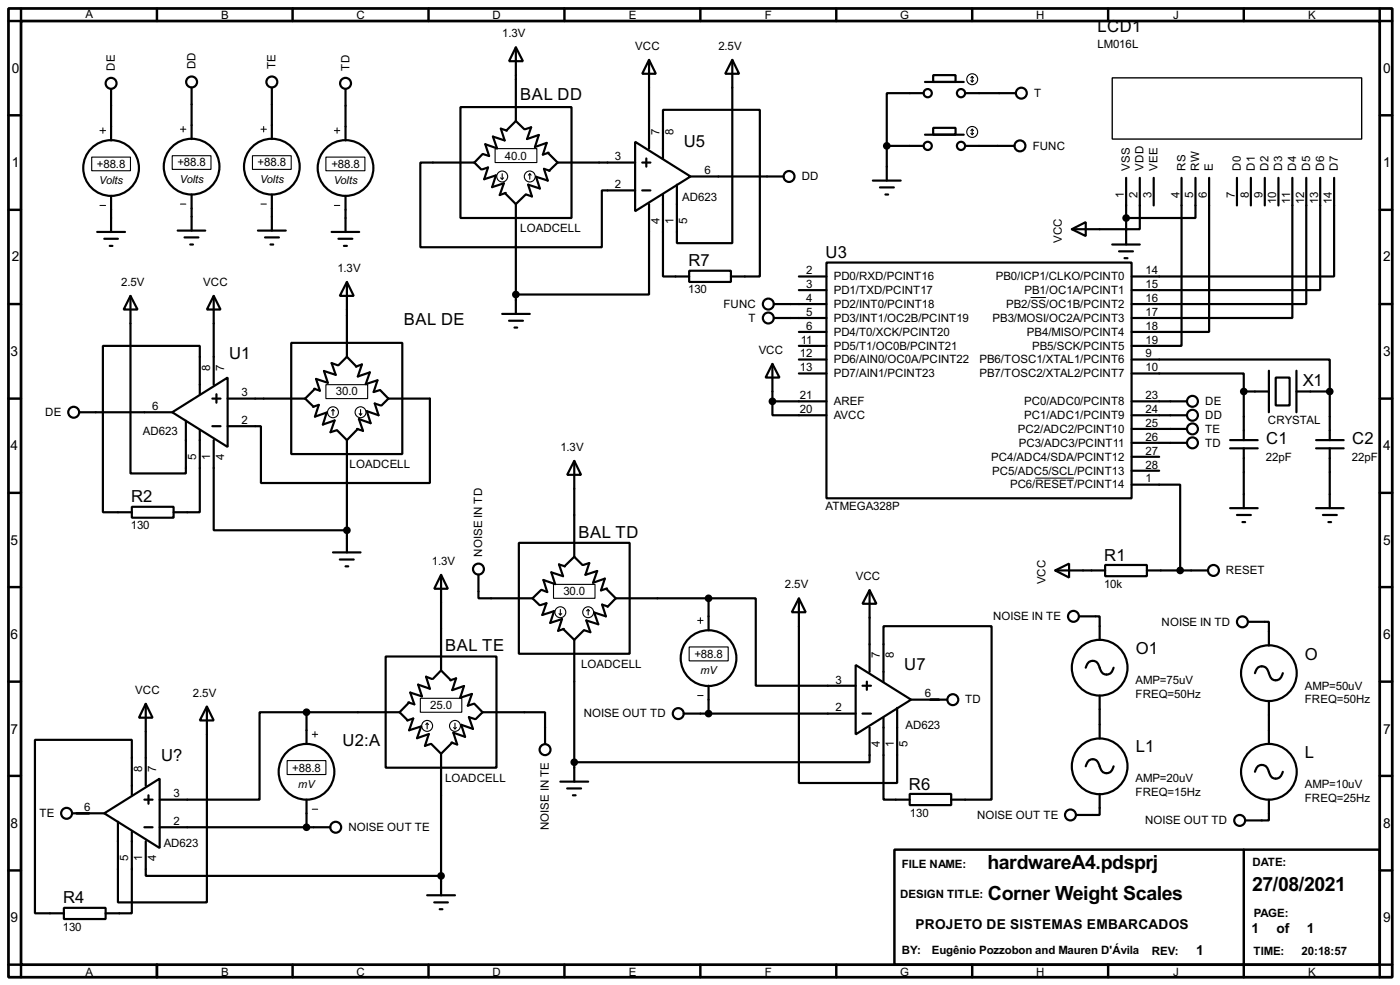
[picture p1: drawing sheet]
<svg xmlns="http://www.w3.org/2000/svg" width="256mm" height="180mm" viewBox="0 0 256 180" stroke-linecap="round" stroke-linejoin="round" font-family="sans-serif">
<path d="M1.6 1.6h253.5v177.3h-253.5zM3.9 3.9h248.9v172.7h-248.9z" fill="none" stroke="#000" stroke-width=".5"/>
<g fill="none" stroke="#000" stroke-width=".45">
<path d="M3.9 1.6v2.3h-2.3M28.8 1.6v2.3M53.6 1.6v2.3M78.5 1.6v2.3M103.4 1.6v2.3M128.3 1.6v2.3M153.2 1.6v2.3M178.1 1.6v2.3M203 1.6v2.3M227.9 1.6v2.3M252.8 1.6v2.3h2.3M1.6 21.1h2.3"/>
<path d="M1.6 38.4h2.3M252.8 21.1h2.3M252.8 38.4h2.3M1.6 55.7h2.3M252.8 55.7h2.3M1.6 73h2.3M252.8 73h2.3M1.6 90.2h2.3M252.8 90.2h2.3M1.6 107.5h2.3M252.8 107.5h2.3M1.6 124.8h2.3"/>
<path d="M252.8 124.8h2.3M1.6 142h2.3M1.6 159.3h2.3M163.9 155.5h88.9v21.1h-88.9zM227.9 155.5v23.4M252.8 142h2.3M252.8 159.3h2.3M1.6 176.6h2.3v2.3M28.8 176.6v2.3M53.6 176.6v2.3M78.5 176.6v2.3M103.4 176.6v2.3"/>
<path d="M128.3 176.6v2.3M153.2 176.6v2.3M178.1 176.6v2.3M203 176.6v2.3M255.1 176.6h-2.3v2.3"/>
</g>
<g fill="none" stroke="#000" stroke-width=".4">
<path d="M20.4 16.3v9.4M35.1 16.1v9.4M49.8 16.1v9.4M63.3 16.3v9.4M84.4 19.6h20.3v20.3h-20.3zM94.5 8.7l1.3 2.5h-2.5zM94.5 8.7v13.5M118.9 11l1.3 2.5h-2.5zM118.9 11v16.2M134.2 11l1.2 2.5h-2.5zM134.2 11v33.5h-10.2v-10.7M169.2 17.1h-6.7v9.6"/>
<path d="M169.5 15h7.1M171 13.8h4.1v1.2h-4.1zM176.8 17.1h9.3M20.4 35.9v6.6M35.1 35.6v6.6M49.8 35.6v6.6M63.3 35.9v6.6M86.9 29.8h-9.9v15.5h33.3v-10.4h6.1M86.9 29.8l1.3 1.2M88.4 31l1-.3-.7 2.1 2.2-.7-.7 2.2 2.1-.7-.7 2.1 1.1-.4M88.4 28.2l-1.5 1.6M92.5 35.4l2 2"/>
<path d="M92.9 23.9l-1.1-.3 .7 2.1-2.2-.7 .8 2.2-2.2-.8 .7 2.2-1.1-.4M94.5 37.4v20.1M94.5 22.2l-1.7 1.7M94.5 22.2l1.6 1.5M96.2 23.7l1.1-.4-.7 2.2 2.1-.8-.7 2.2 2.2-.7-.7 2.1 1-.3M96.3 35.6l-1.8 1.8M100.4 28l1.8 1.8M100.7 31.3l-1-.4 .7 2.2-2.2-.7 .7 2.1-2.1-.7 .7 2.2-1.1-.4M102.2 29.8h14.2M102.2 29.8l-1.6 1.5M116.4 26l10.1 6.3-10.1 6.4zM117.7 29.8h1.5"/>
<path d="M117.7 34.9h1.5M118.4 29v1.5M118.9 37.4v16.5h-24.4M121.5 35.6v15h4.8M121.5 29v-8.9h17.7v30.5h-5.3M126.5 32.3h17.1M159.9 33.1h5.1M161.2 34.3h2.6M162.2 35.6h.5M162.5 26.7v6.4M162.5 26.7h6.7M169.5 24.7h7.1"/>
<path d="M171 23.4h4.1v1.3h-4.1zM176.8 26.7h9.1M206.3 32.6v12.2M208.8 32.6v9.4h-12.4M211.4 32.6v5M216.5 32.6v30.7h-9.2M219 32.6v7.3h-12.7M221.5 32.6v28.2h-14.2M226.6 32.6v5M229.2 32.6v5M231.7 32.6v5M234.2 32.6v5"/>
<path d="M236.8 32.6v25.6h-29.5M239.3 32.6v23.1h-32M241.9 32.6v20.5h-34.6M244.4 32.6v18h-37.1M17.8 42.5h5.1M19.1 43.7h2.5M20.1 45h.5M23.9 54.2l1.3 2.5h-2.5zM23.9 54.2v32.5h10.2v-9.7M32.6 42.2h5M33.8 43.5h2.6M34.9 44.8h.5"/>
<path d="M39.2 54.2l1.2 2.5h-2.5zM39.2 54.2v16.2M47.3 42.2h5.1M48.6 43.5h2.5M49.6 44.8h.5M60.8 42.5h5M62 43.7h2.6M63 45h.6M63.6 51.6l1.2 2.6h-2.5zM63.6 51.6v13.7M92 57.5h5.1M93.3 58.7h2.5"/>
<path d="M94.3 60h.5M126.3 49.6h7.6v2h-7.6zM141.8 58.2h9.6M141.8 55.7h9.6M146.4 50.6h5M146.4 53.1h5M151.4 48.1h55.9v43.1h-55.9zM196.4 42l2.5-1.3v2.5zM203.8 44.8h5M205 46h2.6M206 47.3h.6M14.5 75.5h17.1"/>
<path d="M31.6 75.5l10.1-6.4v12.7zM36.6 78.8v15h-4.8M36.6 72.2v-8.9h-17.7v30.5h5.3M38.9 73h1.5M38.9 78h1.5M39.7 72.2v1.5M41.7 73h14.2M53.4 62.8h20.3v20.3h-20.3zM55.9 73l1.6 1.5M57.4 74.5l1-.4-.7 2.2 2.2-.8-.7 2.2 2.1-.7-.7 2.1 1.1-.3M57.7 71.2l-1.8 1.8M61.8 78.8l1.8 1.8"/>
<path d="M61.9 66.9l-1.1-.4 .7 2.1-2.1-.7 .7 2.2-2.2-.7 .7 2.1-1-.3M63.6 65.3l1.7 1.8M63.6 65.3l-1.6 1.6M65.2 67.1l1.1-.4-.7 2.2 2.2-.7-.8 2.1 2.2-.7-.7 2.2 1.1-.4M65.6 78.5l-2 2.1M69.7 71.4l1.5 1.6M69.7 74.2l-1-.3 .7 2.1-2.2-.7 .7 2.2-2.1-.8 .7 2.2-1.1-.4M71.2 73h7.6v15.4h-31v-10.4h-6.1M71.2 73l-1.3 1.2M141.5 66.6l1.3 2.5h-2.5zM141.5 73.5v2.5h9.9M141.5 73.5h9.9"/>
<path d="M141.5 66.6v6.9M146.4 65.8h5M146.4 63.3h5M146.4 60.8h5M146.4 68.4h5M207.3 68.4h20.6v3.3M207.3 65.8h36.3v5.9M207.3 73.5h10.2M207.3 76h10.2M207.3 78.5h10.2M227.9 71.7v8.9M227.9 71.7h4.6"/>
<path d="M232.5 67.9v7.6M233.7 69.1h2.6v5.1h-2.6zM237.5 71.7h6.1M237.5 67.9v7.6M243.6 71.7v8.9M24.2 92.8h7.6v2h-7.6zM39.2 80.6v16.5h24.4M63.6 80.6v20.5M95.1 99.4h20.3v20.3h-20.3zM105.2 84.4l1.3 2.5h-2.6zM105.2 84.4v17.5M207.3 88.7h8.9v15.7"/>
<path d="M207.3 81.1h10.2M207.3 86.2h5.1M207.3 83.6h5.1M225.4 82.1h5M225.4 80.6h5M225.4 93h5M226.6 94.3h2.6M227.6 95.6h.5M227.9 82.1v10.9M241.1 82.1h5.1M241.1 80.6h5.1M241.1 93h5.1"/>
<path d="M242.4 94.3h2.5M243.4 95.6h.5M243.6 82.1v10.9M61 101.1h5.1M62.3 102.4h2.5M63.3 103.7h.5M80.8 105.2l1.3 2.6h-2.5zM80.8 105.2v17.5M87.7 105.2v4.3h9.9M97.6 109.5l1.3 1.3M99 110.8l1.1-.4-.7 2.2 2.1-.7-.7 2.1 2.2-.7-.7 2.2 1-.4M99.1 108l-1.5 1.5"/>
<path d="M103.2 115.1l2 2M103.5 103.7l-1.1-.4 .8 2.2-2.2-.7 .7 2.1-2.1-.7 .7 2.2-1.1-.4M105.2 117.1v26M105.2 101.9l-1.8 1.8M105.2 101.9l1.5 1.5M106.9 103.4l1.1-.3-.7 2.1 2.1-.7-.7 2.2 2.1-.8-.7 2.2 1.1-.4M107 115.4l-1.8 1.7M111.1 107.8l1.7 1.7M111.4 111l-1.1-.3 .7 2.1-2.1-.7 .7 2.2-2.2-.7 .8 2.1-1.1-.3M112.8 109.5h17M112.8 109.5l-1.5 1.6M129.8 109.5h8.7v16h18.3"/>
<path d="M129.8 109.5v5.9M146.4 109.5l1.2 2.6h-2.5zM146.4 109.5v33.8h18v-13.7M159.3 108l1.3 2.5h-2.6zM159.3 108v15M193.3 104.4l2.6-1.2v2.5zM193.3 104.4h9.2M197.7 112.8h3.8v4.3M202.5 103.4h7.6v2.1h-7.6zM210.1 104.4h11.2M228.7 113.8h3.8v4.4M26.7 128.8l1.3 2.6h-2.5z"/>
<path d="M26.7 128.8v15M37.9 129.3l1.3 2.6h-2.6zM37.9 129.3v35.9h-16.3v-14.8M56.2 130.4h-8.6v16h-18.3M56.2 130.4h17M56.2 130.4v5.8M70.7 120.2h20.3v20.3h-20.3zM73.2 130.4l1.5 1.5M74.6 131.9l1.1-.4-.7 2.2 2.2-.7-.8 2.1 2.2-.7-.7 2.1 1-.3M75 128.6l-1.8 1.8M79 136.2l1.8 1.8M79.1 124.3l-1-.4 .7 2.2-2.2-.8 .7 2.2-2.1-.7 .7 2.1-1.1-.3"/>
<path d="M80.8 138v25.9M80.8 122.7l1.8 1.8M80.8 122.7l-1.5 1.6M82.5 124.5l1.1-.3-.7 2.1 2.1-.7-.7 2.1 2.2-.7-.8 2.2 1.1-.4M82.9 135.9l-2.1 2.1M86.9 128.8l1.5 1.6M87 131.6l-1.1-.3 .8 2.1-2.2-.7 .7 2.2-2.1-.8 .7 2.2-1.1-.4M88.4 130.4h11.5v5.8M88.4 130.4l-1.2 1.2M125.3 130.6h31.5M129.8 125.5v5.1M156.8 121.7l10.1 6.4-10.1 6.3z"/>
<path d="M158 130.6h1.6M158 125.5h1.6M158.8 124.8v1.5M159.3 133.2v6.3h-54.1M161.9 131.4v15h4.8M161.9 124.8v-10.2h19.8v31.8h-7.4M166.9 128.1h6.6M198.9 122.2a1.28 1.28 0 0 1 1.3-1.3 1.28 1.28 0 0 1 1.3 1.3 1.28 1.28 0 0 0 1.2 1.3 1.28 1.28 0 0 0 1.3-1.3M201.5 127.3v7.9M229.9 123.2a1.28 1.28 0 0 1 1.3-1.3 1.28 1.28 0 0 1 1.3 1.3 1.26 1.26 0 0 0 1.9 1.1l.6-1.1M232.5 128.3v7.9M13.3 148.9h5.8"/>
<path d="M19.1 148.9l10.2-6.4v12.7zM24.2 152.2v15h-4.8M24.2 145.6v-10.2h-17.8v31.8h5.3M26.5 151.4h1.5M26.5 146.4h1.5M26.7 154v6.3h54.1M27.2 145.6v1.5M29.3 151.4h31.2M56.2 146.4v5M102.7 143.1h5.1M103.9 144.3h2.6M105 145.6h.5"/>
<path d="M166.7 145.3h7.6v2.1h-7.6zM198.9 140.3a1.28 1.28 0 0 1 2-1.1l.6 1.1a1.28 1.28 0 0 0 1.2 1.2 1.28 1.28 0 0 0 1.3-1.2M201.5 145.3v3.9h-4.3M229.9 141.3a1.28 1.28 0 0 1 1.3-1.3 1.28 1.28 0 0 1 1.3 1.3 1.28 1.28 0 0 0 1.2 1.2 1.28 1.28 0 0 0 1.3-1.2M232.5 146.4v3.8h-4.4M11.7 166.2h7.7v2h-7.7zM78.3 163.9h5.1M79.6 165.2h2.5M80.6 166.4h.5"/>
<circle cx="20.3" cy="15.3" r="1"/>
<circle cx="35.1" cy="15" r="1"/>
<circle cx="49.8" cy="15" r="1"/>
<circle cx="63.3" cy="15.3" r="1"/>
<circle cx="169.9" cy="17.1" r=".75"/>
<circle cx="176" cy="17.1" r=".75"/>
<circle cx="187.1" cy="17.1" r="1"/>
<circle cx="20.3" cy="30.8" r="5.1"/>
<circle cx="35.1" cy="30.5" r="5.1"/>
<circle cx="49.8" cy="30.5" r="5.1"/>
<circle cx="63.3" cy="30.8" r="5.1"/>
<circle cx="144.5" cy="32.3" r="1"/>
<circle cx="169.9" cy="26.7" r=".75"/>
<circle cx="176" cy="26.7" r=".75"/>
<circle cx="186.8" cy="26.7" r="1"/>
<circle cx="140.7" cy="55.7" r="1"/>
<circle cx="140.7" cy="58.2" r="1"/>
<circle cx="13.5" cy="75.5" r="1"/>
<circle cx="218.4" cy="73.5" r="1"/>
<circle cx="218.4" cy="76" r="1"/>
<circle cx="218.4" cy="78.5" r="1"/>
<circle cx="218.4" cy="81.1" r="1"/>
<circle cx="87.6" cy="104.2" r="1"/>
<circle cx="196.6" cy="112.8" r="1"/>
<circle cx="222.3" cy="104.4" r="1"/>
<circle cx="227.6" cy="113.8" r="1"/>
<circle cx="99.8" cy="137.2" r="1"/>
<circle cx="124.2" cy="130.6" r="1"/>
<circle cx="129.8" cy="120.5" r="5.1"/>
<circle cx="174.5" cy="128.1" r="1"/>
<circle cx="201.4" cy="122.2" r="5.1"/>
<circle cx="232.4" cy="123.2" r="5.1"/>
<circle cx="12.2" cy="148.9" r="1"/>
<circle cx="56.1" cy="141.3" r="5.1"/>
<circle cx="61.5" cy="151.4" r="1"/>
<circle cx="196.1" cy="149.2" r="1"/>
<circle cx="201.4" cy="140.3" r="5.1"/>
<circle cx="227.1" cy="150.2" r="1"/>
<circle cx="232.4" cy="141.3" r="5.1"/>
</g>
<g fill="#000" stroke="#000" stroke-width=".4">
<circle cx="162.4" cy="26.7" r=".5"/>
<circle cx="206.3" cy="39.9" r=".5"/>
<circle cx="94.5" cy="53.9" r=".5"/>
<circle cx="141.5" cy="73.5" r=".5"/>
<circle cx="227.8" cy="71.7" r=".5"/>
<circle cx="243.6" cy="71.7" r=".5"/>
<circle cx="63.5" cy="97.1" r=".5"/>
<circle cx="129.8" cy="109.5" r=".5"/>
<circle cx="216.2" cy="104.4" r=".5"/>
<circle cx="56.1" cy="130.4" r=".5"/>
<circle cx="105.2" cy="139.5" r=".5"/>
<circle cx="129.8" cy="130.6" r=".5"/>
<circle cx="56.1" cy="151.4" r=".5"/>
<circle cx="80.8" cy="160.3" r=".5"/>
</g>
<g fill="none" stroke="#000" stroke-width=".18">
<path d="M18.3 23.9h1.1M18.3 37.6h1.1M18.9 23.4v1M33.1 23.7h1M33.1 37.4h1M33.6 23.2v1M47.8 23.7h1M47.8 37.4h1M48.3 23.2v1M61.3 23.9h1M61.3 37.6h1M61.8 23.4v1"/>
<path d="M188.8 54.5h2.8M189.7 87.5h7.1M127.8 113.6h1M128.3 113.1v1M57.2 134.4h1M57.7 133.9v1M127.8 127.3h1M57.2 148.1h1"/>
</g>
<path d="M203.8 14.3h45.7v11.2h-45.7z" fill="none" stroke="#000" stroke-width=".25"/>
<g fill="none" stroke="#000" stroke-width=".2">
<path d="M177.9 14.8l.2 .2M178.1 14v1M178.1 14l-.2 .3M178.1 14l.3 .3M178.4 14.8l-.3 .2M16.8 28.8h7.1v2.5h-7.1zM31.6 28.5h7.1v2.5h-7.1zM46.3 28.5h7.1v2.5h-7.1zM59.7 28.8h7.2v2.5h-7.2zM90.7 27.2h7.7v2.6h-7.7zM91.7 32.6l.3 .2M92 31.8v1"/>
<path d="M92.3 32.6l-.3 .2M97.1 31.8l-.3 .3M97.1 31.8l.2 .3M97.1 31.8v1M177.9 24.4l.2 .3M178.1 23.7v1M178.1 23.7l-.2 .2M178.1 23.7l.3 .2M178.4 24.4l-.3 .3M59.7 70.4h7.7v2.6h-7.7zM61 75l.3 .2M61 75l-.2 .2"/>
<path d="M61 75v1M65.8 75.7l.3 .3M66.1 75v1M66.3 75.7l-.2 .3M101.4 107h7.6v2.5h-7.6zM102.4 112.3l.3 .3M102.7 111.6v1M102.9 112.3l-.2 .3M107.8 111.6l-.3 .2M107.8 111.6l.2 .2M107.8 111.6v1M126.3 118.4h7.1v2.6h-7.1z"/>
<path d="M52.6 139.2h7.1v2.6h-7.1zM77 127.8h7.6v2.6h-7.6zM78.3 132.4l.2 .2M78.3 132.4l-.3 .2M78.3 132.4v1M83.1 133.2l.3 .2M83.4 132.4v1M83.6 133.2l-.2 .2"/>
<circle cx="178.1" cy="14.5" r="1"/>
<circle cx="92" cy="32.3" r="1"/>
<circle cx="97" cy="32.3" r="1"/>
<circle cx="178.1" cy="24.2" r="1"/>
<circle cx="61" cy="75.5" r="1"/>
<circle cx="66" cy="75.5" r="1"/>
<circle cx="102.6" cy="112.1" r="1"/>
<circle cx="107.7" cy="112.1" r="1"/>
<circle cx="78.2" cy="132.9" r="1"/>
<circle cx="83.3" cy="132.9" r="1"/>
</g>
<g font-size="4">
<text x="180.9" y="159.1">hardwareA4.pdsprj</text>
<text x="181" y="164.8">Corner Weight Scales</text>
<text x="229.4" y="163.1">27/08/2021</text>
</g>
<g font-size="3.4">
<text x="201.1" y="5.9">LCD1</text>
<text x="95.3" y="18.3">BAL DD</text>
<text x="125.3" y="26.9">U5</text>
<text x="151.3" y="47.3">U3</text>
<text x="126.1" y="48.7">R7</text>
<text x="74" y="59.4">BAL DE</text>
<text x="42" y="65.8">U1</text>
<text x="238.7" y="70.6">X1</text>
<text x="232" y="81.3">C1</text>
<text x="247.7" y="81.3">C2</text>
<text x="24" y="92">R2</text>
<text x="106" y="98.6">BAL TD</text>
<text x="202.3" y="102.6">R1</text>
<text x="81.6" y="119.1">BAL TE</text>
<text x="208.1" y="119.7">O1</text>
<text x="165.7" y="122.7">U7</text>
<text x="239.1" y="120.7">O</text>
<text x="62.8" y="136.6">U2:A</text>
<text x="208.1" y="137.7">L1</text>
<text x="29.5" y="139.2">U?</text>
<text x="239.1" y="138.7">L</text>
<text x="166.5" y="144.5">R6</text>
<text x="11.6" y="165.4">R4</text>
</g>
<g font-size="2.8">
<text x="2.2" y="13.4">0</text>
<text x="253.4" y="13.4">0</text>
<text x="2.2" y="30.6">1</text>
<text x="253.4" y="30.6">1</text>
<text x="2.2" y="47.9">2</text>
<text x="253.4" y="47.9">2</text>
<text x="1.9" y="65.2">3</text>
<text x="253.4" y="65.2">3</text>
<text x="1.9" y="82.4">4</text>
<text x="253.4" y="82.4">4</text>
<text x="1.9" y="99.7">5</text>
<text x="253.4" y="99.7">5</text>
<text x="1.9" y="117">6</text>
<text x="253.4" y="117">6</text>
<text x="1.9" y="134.3">7</text>
<text x="253.4" y="134.3">7</text>
<text x="1.9" y="151.5">8</text>
<text x="253.4" y="151.5">8</text>
<text x="1.9" y="168.8">9</text>
<text x="167.7" y="170.1">PROJETO DE SISTEMAS EMBARCADOS</text>
<text x="229.3" y="170.8">1</text>
<text x="233.9" y="170.8">of</text>
<text x="239.4" y="170.8">1</text>
<text x="253.4" y="168.8">9</text>
<text x="219.1" y="174.9">1</text>
</g>
<g font-size="2.4">
<text x="15.6" y="3.2">A</text>
<text x="40.5" y="3.5">B</text>
<text x="65.3" y="3.5">C</text>
<text x="90.2" y="3.5">D</text>
<text x="115.2" y="3.5">E</text>
<text x="140.1" y="3.5">F</text>
<text x="164.9" y="3.5">G</text>
<text x="189.8" y="3.5">H</text>
<text x="214.9" y="3.5">J</text>
<text x="239.6" y="3.5">K</text>
<text x="92" y="6.9">1.3V</text>
<text x="116.4" y="9.1">VCC</text>
<text x="131.6" y="9.1">2.5V</text>
<text x="201" y="8.8">LM016L</text>
<text x="21.1" y="13" transform="rotate(-90 21.1 13)">DE</text>
<text x="35.8" y="12.7" transform="rotate(-90 35.8 12.7)">DD</text>
<text x="50.5" y="12.7" transform="rotate(-90 50.5 12.7)">TE</text>
<text x="64" y="13" transform="rotate(-90 64 13)">TD</text>
<text x="189.4" y="17.8">T</text>
<text x="92.5" y="29.2">40.0</text>
<text x="112.7" y="29.3">3</text>
<text x="120.8" y="24.7" transform="rotate(-90 120.8 24.7)">7</text>
<text x="123.4" y="24.7" transform="rotate(-90 123.4 24.7)">8</text>
<text x="189.2" y="27.4">FUNC</text>
<text x="17.8" y="30.7">+88.8</text>
<text x="32.5" y="30.5">+88.8</text>
<text x="47.2" y="30.5">+88.8</text>
<text x="60.7" y="30.7">+88.8</text>
<text x="112.7" y="34.5">2</text>
<text x="129.1" y="31.9">6</text>
<text x="146.9" y="33">DD</text>
<text x="207" y="31.2" transform="rotate(-90 207 31.2)">VSS</text>
<text x="209.5" y="31.2" transform="rotate(-90 209.5 31.2)">VDD</text>
<text x="212.1" y="31.2" transform="rotate(-90 212.1 31.2)">VEE</text>
<text x="217.2" y="31.2" transform="rotate(-90 217.2 31.2)">RS</text>
<text x="219.7" y="31.2" transform="rotate(-90 219.7 31.2)">RW</text>
<text x="222.2" y="31.2" transform="rotate(-90 222.2 31.2)">E</text>
<text x="227.3" y="31.2" transform="rotate(-90 227.3 31.2)">D0</text>
<text x="229.9" y="31.2" transform="rotate(-90 229.9 31.2)">D1</text>
<text x="232.4" y="31.2" transform="rotate(-90 232.4 31.2)">D2</text>
<text x="234.9" y="31.2" transform="rotate(-90 234.9 31.2)">D3</text>
<text x="237.5" y="31.2" transform="rotate(-90 237.5 31.2)">D4</text>
<text x="240" y="31.2" transform="rotate(-90 240 31.2)">D5</text>
<text x="242.6" y="31.2" transform="rotate(-90 242.6 31.2)">D6</text>
<text x="245.1" y="31.2" transform="rotate(-90 245.1 31.2)">D7</text>
<text x="120.8" y="41.1" transform="rotate(-90 120.8 41.1)">4</text>
<text x="123.4" y="41.1" transform="rotate(-90 123.4 41.1)">1</text>
<text x="125" y="36.7">AD623</text>
<text x="125.9" y="41.1" transform="rotate(-90 125.9 41.1)">5</text>
<text x="205.9" y="36.3" transform="rotate(-90 205.9 36.3)">1</text>
<text x="208.4" y="36.3" transform="rotate(-90 208.4 36.3)">2</text>
<text x="211" y="36.3" transform="rotate(-90 211 36.3)">3</text>
<text x="216.1" y="36.3" transform="rotate(-90 216.1 36.3)">4</text>
<text x="218.6" y="36.3" transform="rotate(-90 218.6 36.3)">5</text>
<text x="221.1" y="36.3" transform="rotate(-90 221.1 36.3)">6</text>
<text x="226.2" y="36.3" transform="rotate(-90 226.2 36.3)">7</text>
<text x="228.8" y="36.3" transform="rotate(-90 228.8 36.3)">8</text>
<text x="231.3" y="36.3" transform="rotate(-90 231.3 36.3)">9</text>
<text x="233.8" y="37.4" transform="rotate(-90 233.8 37.4)">10</text>
<text x="236.4" y="37.2" transform="rotate(-90 236.4 37.2)">11</text>
<text x="238.9" y="37.4" transform="rotate(-90 238.9 37.4)">12</text>
<text x="241.5" y="37.4" transform="rotate(-90 241.5 37.4)">13</text>
<text x="244" y="37.4" transform="rotate(-90 244 37.4)">14</text>
<text x="95.3" y="42.5">LOADCELL</text>
<text x="194.6" y="44.5" transform="rotate(-90 194.6 44.5)">VCC</text>
<text x="22.2" y="52.3">2.5V</text>
<text x="37.2" y="52.3">VCC</text>
<text x="61.8" y="49.7">1.3V</text>
<text x="126.1" y="53.7">130</text>
<text x="147.7" y="52.7">3</text>
<text x="147.7" y="50.2">2</text>
<text x="152.7" y="53.8">PD1/TXD/PCINT17</text>
<text x="152.7" y="51.3">PD0/RXD/PCINT16</text>
<text x="182.4" y="51.3">PB0/ICP1/CLKO/PCINT0</text>
<text x="187.7" y="53.8">PB1/OC1A/PCINT1</text>
<text x="209.9" y="50.2">14</text>
<text x="209.9" y="52.7">15</text>
<text x="132.5" y="56.4">FUNC</text>
<text x="137.1" y="58.9">T</text>
<text x="147.7" y="57.8">5</text>
<text x="147.7" y="55.3">4</text>
<text x="152.7" y="58.9">PD3/INT1/OC2B/PCINT19</text>
<text x="152.7" y="56.4">PD2/INT0/PCINT18</text>
<text x="181.8" y="58.9">PB3/MOSI/OC2A/PCINT3</text>
<text x="184.3" y="56.4">PB2/SS/OC1B/PCINT2</text>
<text x="209.9" y="57.8">17</text>
<text x="209.9" y="55.3">16</text>
<text x="139" y="64.8">VCC</text>
<text x="146.6" y="65.4">12</text>
<text x="146.7" y="62.9">11</text>
<text x="147.7" y="60.3">6</text>
<text x="152.7" y="64">PD5/T1/OC0B/PCINT21</text>
<text x="152.7" y="61.4">PD4/T0/XCK/PCINT20</text>
<text x="188.1" y="61.4">PB4/MISO/PCINT4</text>
<text x="189.1" y="64">PB5/SCK/PCINT5</text>
<text x="209.9" y="60.3">18</text>
<text x="209.9" y="62.9">19</text>
<text x="209.9" y="65.4">9</text>
<text x="38.5" y="67.8" transform="rotate(-90 38.5 67.8)">8</text>
<text x="41.1" y="67.9" transform="rotate(-90 41.1 67.9)">7</text>
<text x="146.6" y="68">13</text>
<text x="152.7" y="66.5">PD6/AIN0/OC0A/PCINT22</text>
<text x="152.7" y="69.1">PD7/AIN1/PCINT23</text>
<text x="179.4" y="69.1">PB7/TOSC2/XTAL2/PCINT7</text>
<text x="179.4" y="66.5">PB6/TOSC1/XTAL1/PCINT6</text>
<text x="209.9" y="68">10</text>
<text x="8.3" y="76.2">DE</text>
<text x="27.9" y="75.1">6</text>
<text x="44.3" y="72.6">3</text>
<text x="44.3" y="77.6">2</text>
<text x="61.6" y="72.3">30.0</text>
<text x="146.6" y="75.6">20</text>
<text x="146.6" y="73">21</text>
<text x="152.7" y="76.7">AVCC</text>
<text x="152.7" y="74.1">AREF</text>
<text x="187.6" y="76.7">PC1/ADC1/PCINT9</text>
<text x="187.6" y="74.1">PC0/ADC0/PCINT8</text>
<text x="209.9" y="75.6">24</text>
<text x="209.9" y="73">23</text>
<text x="220.8" y="74.1">DE</text>
<text x="220.8" y="76.7">DD</text>
<text x="232.3" y="77.6">CRYSTAL</text>
<text x="26.2" y="79.6">AD623</text>
<text x="102.7" y="82.5">1.3V</text>
<text x="186.5" y="79.2">PC2/ADC2/PCINT10</text>
<text x="186.6" y="81.8">PC3/ADC3/PCINT11</text>
<text x="209.9" y="83.2">27</text>
<text x="209.9" y="80.7">26</text>
<text x="209.9" y="78.1">25</text>
<text x="220.8" y="79.2">TE</text>
<text x="220.8" y="81.8">TD</text>
<text x="36" y="84.3" transform="rotate(-90 36 84.3)">5</text>
<text x="38.5" y="84.3" transform="rotate(-90 38.5 84.3)">1</text>
<text x="41.1" y="84.3" transform="rotate(-90 41.1 84.3)">4</text>
<text x="64" y="85.7">LOADCELL</text>
<text x="181.6" y="84.3">PC4/ADC4/SDA/PCINT12</text>
<text x="181.8" y="86.9">PC5/ADC5/SCL/PCINT13</text>
<text x="185" y="89.4">PC6/RESET/PCINT14</text>
<text x="209.9" y="88.3">1</text>
<text x="209.9" y="85.7">28</text>
<text x="231.9" y="84.3">22pF</text>
<text x="247.7" y="84.3">22pF</text>
<text x="151.2" y="93.3">ATMEGA328P</text>
<text x="24" y="96.9">130</text>
<text x="88.4" y="101.9" transform="rotate(-90 88.4 101.9)">NOISE IN TD</text>
<text x="79.1" y="103.4">1.3V</text>
<text x="143.8" y="107.7">2.5V</text>
<text x="156.8" y="106.2">VCC</text>
<text x="191.5" y="106.9" transform="rotate(-90 191.5 106.9)">VCC</text>
<text x="202.3" y="107.6">10k</text>
<text x="224.6" y="105.1">RESET</text>
<text x="103.2" y="109">30.0</text>
<text x="181.9" y="113.5">NOISE IN TE</text>
<text x="212.8" y="114.5">NOISE IN TD</text>
<text x="106.4" y="122.3">LOADCELL</text>
<text x="127.2" y="120.4">+88.8</text>
<text x="153.1" y="125.1">3</text>
<text x="161.2" y="120.5" transform="rotate(-90 161.2 120.5)">7</text>
<text x="163.8" y="120.5" transform="rotate(-90 163.8 120.5)">8</text>
<text x="208" y="125.2">AMP=75uV</text>
<text x="24.8" y="127">VCC</text>
<text x="35.4" y="127.5">2.5V</text>
<text x="78.8" y="129.8">25.0</text>
<text x="106.9" y="131.3">NOISE OUT TD</text>
<text x="153.1" y="130.2">2</text>
<text x="169.5" y="127.7">6</text>
<text x="176.8" y="128.8">TD</text>
<text x="208" y="127.7">FREQ=50Hz</text>
<text x="239" y="126.2">AMP=50uV</text>
<text x="239" y="128.8">FREQ=50Hz</text>
<text x="161.2" y="136.8" transform="rotate(-90 161.2 136.8)">4</text>
<text x="163.8" y="136.8" transform="rotate(-90 163.8 136.8)">1</text>
<text x="165.9" y="133.5">AD623</text>
<text x="166.3" y="136.8" transform="rotate(-90 166.3 136.8)">5</text>
<text x="26" y="141.3" transform="rotate(-90 26 141.3)">8</text>
<text x="28.6" y="141.3" transform="rotate(-90 28.6 141.3)">7</text>
<text x="53.6" y="141.2">+88.8</text>
<text x="81.5" y="143.1">LOADCELL</text>
<text x="208" y="143.2">AMP=20uV</text>
<text x="7.2" y="149.6">TE</text>
<text x="15.4" y="148.5">6</text>
<text x="31.8" y="146">3</text>
<text x="166.7" y="149.5">130</text>
<text x="179" y="149.9">NOISE OUT TE</text>
<text x="208" y="145.8">FREQ=15Hz</text>
<text x="239" y="144.2">AMP=10uV</text>
<text x="239" y="146.8">FREQ=25Hz</text>
<text x="30" y="155.1">AD623</text>
<text x="31.8" y="151">2</text>
<text x="63.8" y="152.1">NOISE OUT TE</text>
<text x="100.5" y="151.9" transform="rotate(-90 100.5 151.9)">NOISE IN TE</text>
<text x="209.8" y="150.9">NOISE OUT TD</text>
<text x="23.5" y="157.7" transform="rotate(-90 23.5 157.7)">5</text>
<text x="26" y="157.7" transform="rotate(-90 26 157.7)">1</text>
<text x="28.6" y="157.6" transform="rotate(-90 28.6 157.6)">4</text>
<text x="165.2" y="158.9">FILE NAME:</text>
<text x="229.4" y="158.4">DATE:</text>
<text x="164.9" y="164.3">DESIGN TITLE:</text>
<text x="229.7" y="167.8">PAGE:</text>
<text x="11.5" y="170.3">130</text>
<text x="15.6" y="178.6">A</text>
<text x="40.5" y="178.6">B</text>
<text x="65.3" y="178.6">C</text>
<text x="90.2" y="178.6">D</text>
<text x="115.2" y="178.6">E</text>
<text x="140.1" y="178.6">F</text>
<text x="164.9" y="178.6">G</text>
<text x="165.2" y="174.7">BY:</text>
<text x="170.7" y="174.7">Eugênio Pozzobon and Mauren D'Ávila</text>
<text x="189.8" y="178.6">H</text>
<text x="211" y="174.7">REV:</text>
<text x="214.9" y="178.6">J</text>
<text x="229.6" y="174.7">TIME:</text>
<text x="238.5" y="174.7">20:18:57</text>
<text x="239.6" y="178.6">K</text>
</g>
<g font-size="2.3">
<text x="18.2" y="33.7">Volts</text>
<text x="32.9" y="33.5">Volts</text>
<text x="47.6" y="33.5">Volts</text>
<text x="61.1" y="33.7">Volts</text>
<text x="128.3" y="123.4">mV</text>
<text x="54.7" y="144.2">mV</text>
</g>
</svg>
